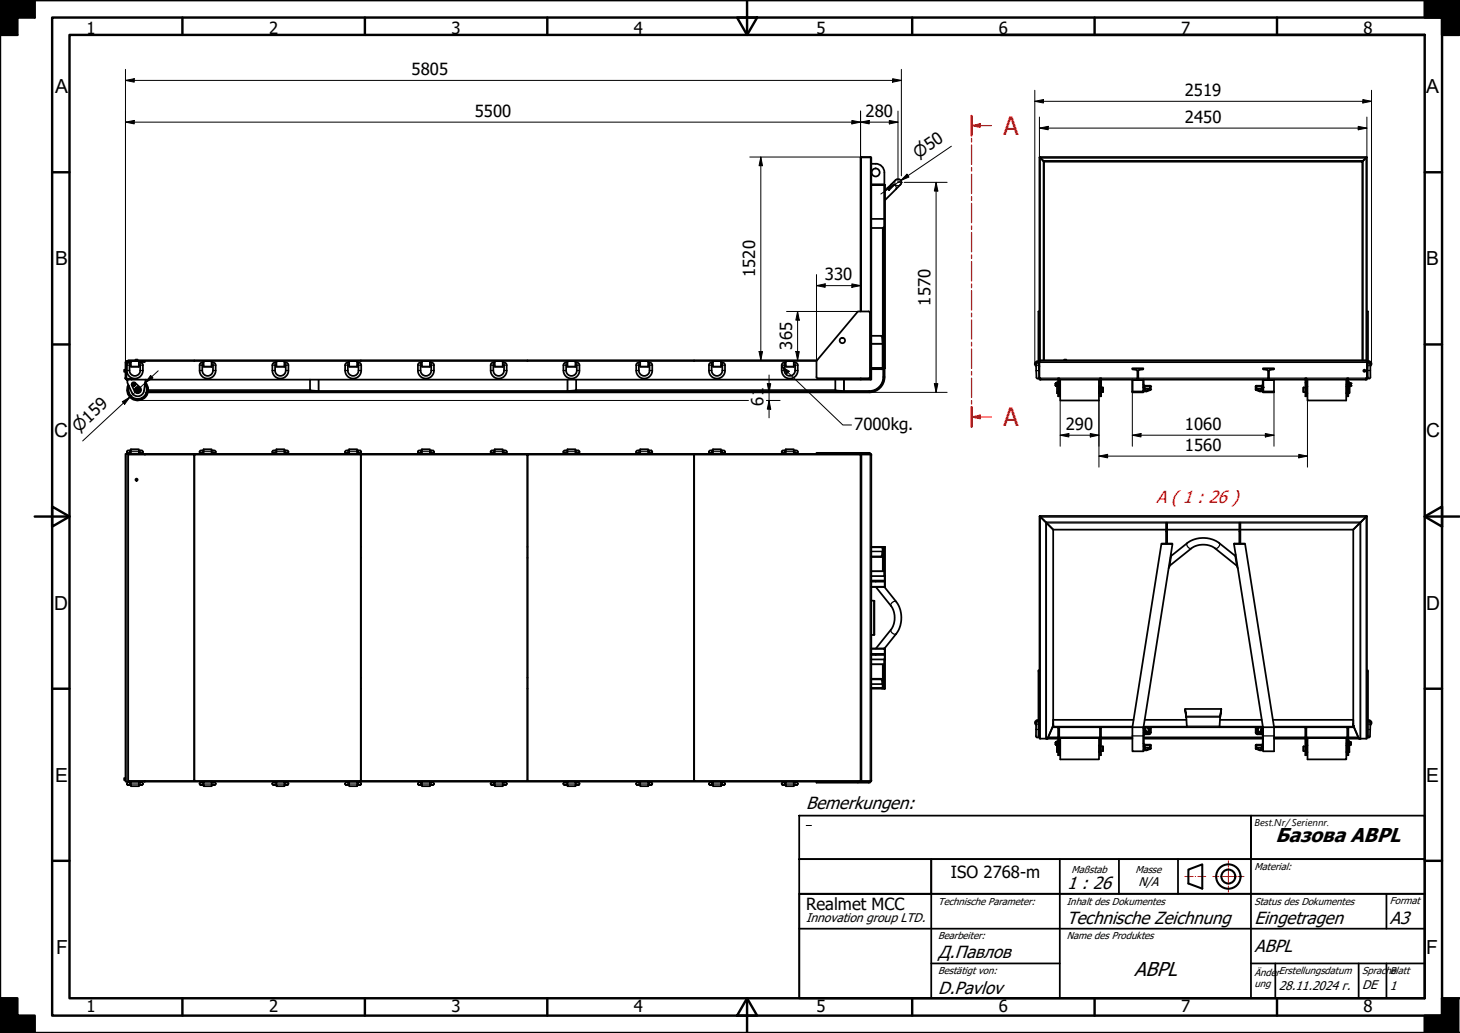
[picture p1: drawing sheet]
<svg xmlns="http://www.w3.org/2000/svg" width="420mm" height="297mm" viewBox="0 0 420 297" stroke-linecap="round" stroke-linejoin="round" font-family="sans-serif">
<!-- layer: Visible (ISO) -->
<g fill="none" stroke="#000" stroke-width=".51">
<path d="M247.7 45.3l.2-.1 2.8 .1M247.7 45.3h.1M250.7 45.3h.1M250.7 53.2h4v52.7h-.7M250.7 53.1l3.9 .1M252 47.1a2.51 2.51 0 0 1 2.5 2.5v3.5h-3.8M252 47.1h-1.3M257.7 51.8l-3 3M257.8 51.8a.96 .96 0 0 1 1.3 0 .96 .96 0 0 1 0 1.3M259.1 53.1l-4.4 4.4M299.1 45.3l.3 .1zM299.1 45.3v44.3"/>
<path d="M299.3 45.2l.1 .2M299.3 45.2h93.9M299.4 45.4l1.1 1.1M299.5 45.5l1 1M393.1 45.4l-1.1 1.1zM393.1 45.4l.3-.1zM393.1 45.4l.1-.2-.2 .3M393.4 45.3v44.3M254.2 65.5l-3.5 .1M246.9 89.6l3.1-.1 .4 .4-.1 18.7-.3 .2h-14.9l-.2-.4 .1-4.6zM247.6 89.6v-44.2l2.9-.1 .2 .1v63.8h-3.1M250.7 96.6l3.1 .1 .2 2.1v7.1h.2a6 6 0 0 1-1.2 5.4 4 4 0 0 1-2.8 1.1l-9.6-.1-.2-.3v-2.8"/>
<path d="M298.8 89.6h.3v14.2h-.3zM393.4 89.6h.3v14.2h-.3zM36.1 104.2l.1 4.7 .3 .3h1.3v-.2h-1.3M36.1 108.9l.2-.2 .2 .3M36.1 106.3h-.4v.6h.4M36.1 108.9h.1M36.3 104.2v4.4M36.5 104.1l-.2 .2v4.4l.2 .2M36.5 104h1.2M36.5 104l-.2 .2M36.6 108.9v.1M36.7 109.2v.9l1.2 2.8a1.85 1.85 0 0 0 2 1 1.85 1.85 0 0 0 1.5-1.5l.5-3.2"/>
<path d="M36.7 109.3h-.3l.3 .1M36.9 103.8v-.2h19v.2M37.7 103.8h2.3v1.7h-2.3zM37.7 104.2h-.4a.76 .76 0 0 0-.8 .8v1.8l.3 .8 .7 .9 1.1 .3 1.4-.3 .9-.9 .2-.9v-1.7a.8 .8 0 0 0-.8-.8h-.3M37.7 105h-.4v1.5a1.53 1.53 0 0 0 1.5 1.6 1.53 1.53 0 0 0 1.5-1.6v-1.5h-.3M38.1 110l.8 .1 1.4 1.3a.98 .98 0 0 1-.1 1.5 .98 .98 0 0 1-1.5-.4l-.8-1.7zM38.2 110.6l.1 .2M38.3 110.4l-.1 .3 .3 .2M38.3 110.4a.33 .33 0 0 1 .5 .1 .33 .33 0 0 1-.3 .4M38.3 110.4l.5-.1 .1 .3-.4 .3M38.4 110.9h.1M38.4 110.3l-.2 .1"/>
<path d="M38.4 110.9h.2M38.5 110.2l.2 .1M38.8 110.3l.1 .3M38.9 110.7l-.2 .2M39 103.6v-.2h.6v.2M39.4 112.1l.1 .2M39.5 112.1v.2M39.5 111.9l-.1 .2M39.5 111.9l.3 .2M39.7 112.2l-.2 .1M39.8 112.1l-.1 .1M39.8 112.1l-.2-.2-.1 .2"/>
<path d="M41.7 103.8v.3h-1.7l1.7-.1M41.7 110.5a2.61 2.61 0 0 1-1.7 4.2 2.61 2.61 0 0 1-2.8-3.5M41.7 110.2a2.83 2.83 0 0 1-1.7 4.7 2.83 2.83 0 0 1-3-4M41.8 109.9a3.1 3.1 0 0 1 .2 4.1 3.1 3.1 0 0 1-4.1 .6 3.1 3.1 0 0 1-1-4M55.9 103.8v-.2h47.9v.2M58.6 103.8h2.3v1.7h-2.3zM58.6 104.2h-.4a.8 .8 0 0 0-.8 .8v1.8l.3 .7 .8 1 1 .3 1.2-.2 1-.8 .3-.9 .1-1.9a.8 .8 0 0 0-.8-.8h-.4M58.6 105h-.4v1.5a1.55 1.55 0 0 0 1.6 1.6 1.55 1.55 0 0 0 1.5-1.6v-1.5h-.4M79.5 103.8h2.4v1.7h-2.4zM79.5 104.2h-.3a.8 .8 0 0 0-.8 .8v1.9l.3 .7 .8 .9 1 .3 1.2-.2 .9-.8 .4-1v-1.8a.76 .76 0 0 0-.8-.8h-.3M79.5 105h-.3v1.5a1.53 1.53 0 0 0 1.5 1.6 1.53 1.53 0 0 0 1.5-1.6v-1.5h-.3M89.2 109.2l.1 3 2.3 .2h71.8l2.3-.2 .1-3"/>
<path d="M100.5 103.8h2.3v1.7h-2.3zM100.5 104.2h-.4a.8 .8 0 0 0-.8 .8v1.8l.3 .8 .8 .9 1 .3 1.4-.3 .9-.9 .2-.8v-1.8a.8 .8 0 0 0-.7-.8h-.4M100.5 105h-.4v1.5a1.53 1.53 0 0 0 1.5 1.6 1.53 1.53 0 0 0 1.6-1.6v-1.5h-.4M103.9 103.8v-.2h47.9v.2M121.4 103.8h2.3v1.7h-2.3zM121.4 104.2h-.4a.76 .76 0 0 0-.7 .8v1.8l.2 .7 .8 1 1 .3 1.5-.3 .8-.9 .3-.7v-1.9a.8 .8 0 0 0-.8-.8h-.4M121.4 105h-.4v1.5a1.53 1.53 0 0 0 1.6 1.6 1.53 1.53 0 0 0 1.5-1.6v-1.5h-.4M142.4 103.8h2.3v1.7h-2.3zM142.4 104.2h-.4a.8 .8 0 0 0-.8 .8v1.9l.3 .7 .6 .8 1.2 .4 1.2-.2 .9-.8 .4-1v-1.8a.8 .8 0 0 0-.7-.8h-.4M142.4 105h-.4v1.5a1.55 1.55 0 0 0 1.5 1.6 1.55 1.55 0 0 0 1.6-1.6v-1.5h-.4M151.8 103.8v-.2h47.9v.2M163.3 103.8h2.3v1.7h-2.3z"/>
<path d="M163.3 104.2h-.4a.8 .8 0 0 0-.8 .8l.1 2 .2 .6 .9 .9 .9 .3 1.2-.2 1.1-1 .3-.8v-1.8a.76 .76 0 0 0-.8-.8h-.4M163.3 105h-.4v1.5a1.53 1.53 0 0 0 1.6 1.6 1.53 1.53 0 0 0 1.5-1.6v-1.5h-.4M184.2 103.8h2.3v1.7h-2.3zM184.2 104.2h-.3a.76 .76 0 0 0-.8 .8v1.8l.2 .7 .8 1 1.1 .3 1.4-.3 .8-.9 .3-.7v-1.9a.8 .8 0 0 0-.8-.8h-.4M184.2 105h-.3v1.5a1.53 1.53 0 0 0 1.5 1.6 1.53 1.53 0 0 0 1.5-1.6v-1.5h-.4M205.2 103.8h2.3v1.7h-2.3zM205.2 104.2h-.4a.8 .8 0 0 0-.8 .8l.2 2.5 .8 1 1.1 .3 1.2-.2 1-.8 .3-1v-1.8a.8 .8 0 0 0-.7-.8h-.4M205.2 105h-.4v1.5a1.55 1.55 0 0 0 1.5 1.6 1.55 1.55 0 0 0 1.6-1.6v-1.5h-.4M226.1 103.8h2.3v1.7h-2.3zM226.1 104.2h-.4a.8 .8 0 0 0-.7 .8v1.9l.2 .7 .9 .9 1 .3 1.2-.2 .9-.8 .4-1v-1.8a.76 .76 0 0 0-.8-.8h-.4M226.1 105h-.4v1.5a1.53 1.53 0 0 0 1.6 1.6 1.53 1.53 0 0 0 1.5-1.6v-1.5h-.4M235 103.8h-198.5l-.4 .4"/>
<path d="M235.1 103.6h-35.3v.2M247.6 108.8v.4h-209.7v-.3h-1.4M250.7 105.9h3.2v.3M254.6 105.9a6.7 6.7 0 0 1-1.1 5.4 4.4 4.4 0 0 1-3.3 1.5h-207.6M298.2 104.8l.1-.5 .8-.2v-.3l-.7 .1a.73 .73 0 0 0-.6 .6 .73 .73 0 0 0 .4 .8M298.3 104.3h.4l.2 .3 .1 3.9-.3 .4-.4-.4-.2-3.8zM298.8 104.1v.3M298.9 108.8h.2M298.9 105.2h.2l-.2 .3M299.1 108.7l.3 .1v.4M299.1 108.7v.5h.3M299.1 108.9h.3"/>
<path d="M299.3 103.8v-.2h93.9v.2M299.4 109.2h5.1v-.4h.4v.4h11.6v-.4h.4v.4h9M300.5 103.6v-57.1h91.5v57.1M303.8 110.8h.2M303.8 110.4v.4M303.8 110.2v.2M303.8 110.2h.2v.2h-.2M303.8 110.2v.7M304 110.4v.4h-.2M304 110.9h.1M304 110.3h.1M304.1 110.2v.7"/>
<path d="M304.2 110.2v.8M304.5 108.8v5.1h.3v-5.1M304.5 109.9h-.3v3.2h.3M304.5 109h.3M304.5 110.1h.3M304.8 112.8h.1M304.8 111.4h.1M304.8 110.8h.1M304.8 110.4h.1M304.9 110.4v.4M305 113.1h.1M305 111.1h.1"/>
<path d="M305 111.1v2M305.1 109.2v6h11.2v-6M306.2 103.6v-.2h.7v.2M316.3 113.1h.1M316.3 111.1h.1M316.4 111.1v2M316.4 112.8h.2M316.4 111.4h.2M316.6 108.8v5.1h.3v-5.1M316.6 109h.3M316.6 110.1h.3M316.9 112.8h.5"/>
<path d="M316.9 111.4h.5M317.4 111.4v1.4M325.9 112.7v.1h3.1v-.1M325.9 109.2v3.5M325.9 109.2v3.4M325.9 109.2h3.1l-3.1 .1M325.9 112.6v.1M327.1 106.4l-1.1-.2-.1-.3h3.1l-.1 .3-1.1 .2M327.1 106.4l.2 .2v2.3M327.3 108.8v.4M327.3 108.9h.3v.3h-.3zM327.6 108.8v.4"/>
<path d="M327.8 106.4l-.2 .2v2.3M329 109.3v3.3h-3.1M329 112.6v.1M329 109.2h34.6M329.1 109.2l.1 1.6 1.9 .2 .1 1.1-1.2 .5-1-.1v.2M363.4 109.2l-.1 1.6-1.9 .2-.1 1 1.2 .6 1.1-.1-.1 .2M363.5 112.7v.1h3.1v-.1M363.5 112.5v.2M363.6 109.2v3.4h3v-3.3M363.6 109.2h3l-3 .1M364.7 106.4l-1.1-.2-.1-.3h3.1l-.1 .3-1.1 .2M364.7 106.4l.2 .2v2.3"/>
<path d="M364.9 108.8v.4M364.9 108.9h.3v.3h-.3zM365.2 108.8l.1 .4M365.4 106.4l-.2 .2v2.3M366.6 112.7h.1M366.6 109.2h9v-.4h.4v.4h11.6v-.4h.4v.4h5.1M375.1 111.4v1.4M375.1 112.8h.6M375.1 111.4h.6M375.7 108.8v5.1h.3v-5.1M375.7 109h.3M375.7 110.1h.3"/>
<path d="M376 112.8h.1M376 111.4h.1M376.1 111.1v2M376.1 113.1h.2M376.1 111.1h.2M376.3 109.2v6h11.1v-6M387.4 113.1h.1M387.4 111.1h.1M387.5 111.1v2M387.6 110.4v.4M387.6 110.8h.1M387.6 110.4h.1"/>
<path d="M387.6 112.8h.1M387.6 111.4h.1M387.7 108.8v5.1h.3v-5.1M387.7 109h.3M387.7 110.1h.3M388 109.9h.3v3.2h-.3M388.3 111.3v1.5M388.3 112.8v.1M388.5 110.9h.1M388.5 110.3h.1M388.5 110.5h.2M388.7 110.2h-.4v.8l.2-.1"/>
<path d="M388.7 110.9h-.2v-.7v.7h.2M388.7 110.9h.1M388.7 110.2v.7M393.1 108.9h.3M393.2 108.7l-.1 .5M393.4 108.6l-.1 .1M393.4 108.7v.5h-.3M393.4 103.8l.7 .1a.73 .73 0 0 1 .6 .6 .73 .73 0 0 1-.3 .7M393.4 103.8h-94.3v4.9M393.4 103.8v4.8M393.4 104.1l.6 .1M393.4 108.6l-.2 .2"/>
<path d="M393.6 105.2h-.2l.2 .3M393.7 108.7l-.3 .1M393.7 104.1v.3M393.8 104.3h.4l.2 .3v3.9l-.4 .4-.4-.4v-3.9zM394 104.2l.3 .2v.4M36.9 130.7h19v93.9h-19zM37.7 129.5l-1 .1-.1 .6 1.1 .3h2.3M37.7 130.3h-.7M40 129.5l.9 .1 .2 .6-1.1 .3v-1.3h-2.3v1.3M40 130.3h.7M41.8 130.7v-.2h-5.7v94.3h5.5M55.9 130.9h.1"/>
<path d="M55.9 130.7h47.9v93.9h-47.9zM58.6 129.5l-.9 .1-.2 .5 .5 .3 2.9 .1M58.6 130.3h-.7M60.9 129.5h.9l.2 .6-.3 .3-.8 .1v-1.3h-2.3v1.3M60.9 130.3h.7M79.5 129.5h-.9l-.2 .4 .1 .3 3.4 .3M79.5 130.3h-.7M81.9 129.5l.9 .1 .2 .5-.3 .3-.8 .1v-1.3h-2.4v1.3M81.9 130.3h.6M100.5 129.5l-1 .1-.1 .6 1.1 .3h2.3M100.5 130.3h-.7M102.8 129.5l.9 .1 .2 .6-1.1 .3v-1.3h-2.3v1.3"/>
<path d="M102.8 130.3h.7M103.8 130.9h.1M103.9 130.7h47.9v93.9h-47.9zM121.4 129.5l-.9 .1-.2 .5 .5 .3 2.9 .1M121.4 130.3h-.7M123.7 129.5h.9l.3 .4-.1 .3-1.1 .3v-1.3h-2.3v1.3M123.7 130.3h.7M142.4 129.5h-.9l-.3 .6 .5 .3 3 .1M142.4 130.3h-.8M144.7 129.5l.9 .1 .2 .5-.3 .3-.8 .1v-1.3h-2.3v1.3M144.7 130.3h.7M151.8 130.9h.1"/>
<path d="M151.8 130.7h47.9v93.9h-47.9zM163.3 129.5l-.9 .1-.2 .6 1.1 .3h2.3M163.3 130.3h-.7M165.6 129.5l.9 .1 .2 .6-1.1 .3v-1.3h-2.3v1.3M165.6 130.3h.7M184.2 129.5l-.9 .1-.2 .6 1.1 .3h2.3M184.2 130.3h-.7M186.5 129.5h1l.2 .3-.1 .4-1.1 .3v-1.3h-2.3v1.3M186.5 130.3h.8M199.7 130.9h.1M205.2 129.5l-1 .1-.2 .5 .5 .3 3 .1M205.2 130.3h-.7"/>
<path d="M207.5 129.5l.9 .1 .2 .5-.3 .3-.8 .1v-1.3h-2.3v1.3M207.5 130.3h.7M226.1 129.5h-.9l-.2 .3v.4l.5 .2 2.9 .1M226.1 130.3h-.7M228.4 129.5l1 .1 .1 .6-1.1 .3v-1.3h-2.3v1.3M228.4 130.3h.7M235 130.5h-193.3v.2M235 130.5h12.9M246.9 130.5v-.3h3.5v.3M246.9 130.2h-11.9v.3M247.6 130.5v94.3M247.7 130.8l-47.9-.1v93.9h47.8"/>
<path d="M247.8 130.7h2.8M247.9 130.5h2.6l.2 .3M247.9 130.5l-.3 .3M248 130.6l-.4 .3M250.4 130.6l.3 .3M250.7 130.8h.1M250.7 130.8v93.7M103.8 157.3h.1M151.8 157.3h.1M250.7 157.3h4v8.3M253.9 157.3l.1 1.4M254 157.4h.2l-.2 .2"/>
<path d="M254 158.8v-.2l-.3 1.4h-3M254 158.7v.1M254 158.8l-.3 1.3-3 .1M254 158.5v.1M254.4 157.3l-.4 1.4M254.6 157.3l-.6 1.4M299.1 148.5v63.9h5.4v-.2M299.3 148.4l.1 .2M299.3 148.4h94M299.4 148.6l-.3-.1 1.8 1.7M299.5 148.7l1.4 1.4M300.5 149.7h.1"/>
<path d="M300.9 150.2l2.2 2.1M303.1 152.3v56.2l-1.8 3.9M303.1 152.3h32.5M334.3 156.4h3.1M335.6 150.3h.3v6h-.3zM335.9 152.3h20.8M337 159.4v.5M337 159.9l5.5-4.3 1.9-.7 1.5-.2 2.1 .2 2 .7 5.5 4.3M337 159.9l-.4 2.8M355.1 156.4h3.2l8.3 52.7v6.9h-3.1v-6.9zM355.2 156.4h3M355.5 159.9l.4 2.8"/>
<path d="M355.6 159.4l-.1 .5M356.7 150.3h.3v6h-.3zM357 152.3h32.4M389.4 152.3v56.2l1.8 3.9M392 149.7h.1M393.1 148.6l.2-.2-.3 .3M393.1 148.6l-3.7 3.7M393.3 148.5l-.2 .1zM393.4 148.5v63.9h-5.4v-.2M103.8 160.4h.1M151.8 160.4h.1M250.7 168.8h3.8"/>
<path d="M250.7 165.7h3.9v3h-3.9M250.7 172.7l.9 .1v9.7l-.9 .1M250.7 166.9h3.8v.3h-3.7M250.7 164.3h3.7M250.8 166.9l-.1 .3M252.1 168.8l4.3 5.4a6 6 0 0 1 0 6.9l-4.3 5.4M254.4 165.7l.3-.1v3.2h-.1M254.4 168.7l.2 .1M254.5 168.8l3.9 4.9 .7 1.9 .3 2-.3 2.1-.5 1.5-4.1 5.3M336.6 162.7l6.2-5a6 6 0 0 1 6.9 0l6.2 5M336.6 162.7l-.3 .7M355.9 162.7l.3 .7"/>
<path d="M103.8 198h.1M103.8 194.9h.1M151.8 198h.1M151.8 194.9h.1M250.7 186.5h3.8M250.7 186.5h3.9v3.1h-3.9M250.7 195.2h3l.3 1.5M250.7 195.4h3l.3 1.3M250.7 188h3.8v.3h-3.7M250.7 191h3.7M250.8 188l-.1 .3M253.9 197.8v.2"/>
<path d="M254 196.6l.6 1.4M254 197.6l.2 .2h-3.5M254 196.6v1.2M254 196.7v.1M254 196.5v.1M254 196.6l.3 1.3M254.3 197.9l.1 .1M254.4 189.6l.3 .1M254.6 186.5h.1v3.2M254.6 186.5h-.2M254.7 189.7v8.3h-4M299.1 192.8h-.2v19.2h.2"/>
<path d="M393.4 192.8h.3v19.2h-.3M298.9 207a.8 .8 0 0 0-1 .5 .8 .8 0 0 0 .3 .9M298.9 207.4l-.6 .1-.1 .5M298.9 207.6l-.5-.1-.2 .3-.1 3.9 .3 .4 .4-.2M301.2 212.4h.1M301.6 212.2h2.9M302.9 209.1h86.7M303 208.7h.1M303.1 207v1.3M303.1 208.7l-1.7 3.7M303.1 207h23.1M303.1 208.3h.1"/>
<path d="M303.1 208.3v.1M303.8 213.9v.3M303.8 213.5v.7M303.8 213.5v.4M303.8 213.4l.2 .1zM304 213.5v.4h-.2M304 213.9v.3h-.2M304 213.5h.1M304 214.1h.1M304.1 213.4v.7M304.2 214.5v1.6M304.2 213.4v.8"/>
<path d="M304.5 212h.1M304.5 212v.2M304.5 209.1v.3h.3M304.5 213.1h-.3v3.2h.3M304.8 212l.1 .2M304.8 209.1v8.1h-.3v-7.8M304.8 212h.1M304.8 214.6h.1M304.8 216h.1M304.8 213.6h.2M304.8 214h.2M304.9 212.2v.2h.2"/>
<path d="M304.9 212.2h11.6M305 213.6v.4M305 214.3v2M305 214.3h.1M305 216.3h.1M305.1 212.2h11.2v6.2h-11.2zM316.3 214.3h.1M316.3 216.3h.1M316.4 214.3v2M316.5 214.6h.1M316.5 216h.1M316.5 212h.1"/>
<path d="M316.5 212.2v.2h-.2M316.5 212v.2M316.5 209.1v.3h.3M316.8 209.1v8.1h-.3v-7.8M316.8 214.6h.6M316.8 216h.6M316.9 212v.2M316.9 212.2v.2h9M316.9 212.2h9M317.4 214.6v1.4M329 209.1v6.9h-3.1v-6.9l8.3-52.7h3.2l-8.3 52.7M329.1 212.2h34.3"/>
<path d="M329.1 212.4h34.3M329.2 209.1l-.2 .2M329.4 207h12M330.8 209.2l-.2 .2M331 209.1l.2 .2-.2 1.7-1.6 .1-.2 .3-.1 2.4 .4 .3 1.6 .1 .1 1.1-1.2 .5-1-.1M341.1 203.9h10.4M341.4 206v.1M341.4 206l-.3-2.1 .3 2.2M341.4 206.2l.2 2.9M351.1 207h12M351.1 206.2l-.2 2.9M351.2 206v.1"/>
<path d="M351.5 203.9l-.3 2.2zM361.5 209.1l-.1 .2 .1 1.7 1.6 .1 .3 .3v2.4l-.4 .3-1.6 .1v1.1l1.2 .5 .9-.1M361.8 209.2l.1 .2M363.3 209.1l.2 .2M366.3 207h23.1M366.6 212.2h9M375.1 214.6v1.4M375.1 214.6h.5M375.1 216h.5M375.6 212h.1M375.6 212.2v.2h-9M375.6 212v.2"/>
<path d="M375.6 209.1v.3h.3M375.9 209.1v8.1h-.3v-7.8M375.9 214.6h.2M375.9 216h.2M376 212v.2M376 212.2v.2h.3M376 212.2h11.7M376.2 214.3v2M376.2 214.3h.1M376.2 216.3h.1M376.3 212.2h11.1v6.2h-11.1zM387.4 214.3h.1"/>
<path d="M387.4 216.3h.1M387.5 214.3v2M387.6 213.6v.4M387.6 213.6h.1M387.6 214h.1M387.6 214.6h.1M387.6 216h.1M387.7 212v.2M387.7 212.2v.2h-.3M387.7 209.1v.3h.3M388 209.1v8.1h-.3v-7.8M388 213.1h.3v3.2h-.3"/>
<path d="M388 212v.2M388 212.2h2.9M388.3 213.4v.8M388.4 213.4v.7M388.5 213.9h.2M388.5 213.6h.2M388.7 214.2h.1M388.7 213.4v.1M388.7 213.5v.7M388.7 213.5l-.2-.1v.8h.2M389.4 208.3h.1M389.4 208.3v.1"/>
<path d="M389.4 207v1.3M389.4 208.7l1.7 3.7M389.5 208.7h-.1M389.5 208.7h.1M391.3 212.4h.1M393.7 207.6l.4-.1 .3 .4-.1 3.8-.3 .4-.4-.1M393.7 207.1a.82 .82 0 0 1 .8 .3 .82 .82 0 0 1 .1 .9l-.3 .2M393.7 207.4h.4M394.1 207.4l.3 .3v.3M36.1 223.7h-.4v.6h.4M37.7 224.8h2.3v1.3h-2.3zM37.7 225l-1.1 .1-.1 .4 .2 .2h1h-.8"/>
<path d="M40 225l1 .1v.6h-1h.7M41.7 224.6l-.1 .2M41.7 224.8h193.3M41.8 224.6l-.2 .2M55.9 224.4h.1M58.6 224.8h2.3v1.3h-2.3zM58.6 225l-1.1 .1v.4l.2 .2h.9h-.8M60.9 225l1.1 .1-.1 .6h-1h.8M79.5 224.8h2.4v1.3h-2.4zM79.5 225l-1 .1v.6h1h-.7M81.9 225l1 .1 .1 .4-.2 .2h-.9h.7M100.5 224.8h2.3v1.3h-2.3z"/>
<path d="M100.5 225l-1.1 .1 .1 .6h1h-.8M102.8 225l1.1 .1-.1 .6h-1h.7M103.8 224.4h.1M121.4 224.8h2.3v1.3h-2.3zM121.4 225l-1.1 .1v.4l.2 .2h.9h-.7M123.7 225l1.1 .1-.1 .6h-1h.8M142.4 224.8h2.3v1.3h-2.3zM142.4 225l-1.1 .1 .1 .6h1h-.8M144.7 225l1.1 .1v.4l-.2 .2h-.9h.7M151.8 224.4h.1M163.3 224.8h2.3v1.3h-2.3zM163.3 225l-1.1 .1 .1 .6h1h-.7"/>
<path d="M165.6 225l1.1 .1 .1 .4-.3 .2h-.9h.7M184.2 224.8h2.3v1.3h-2.3zM184.2 225l-1 .1-.1 .4 .2 .2h.9h-.7M186.5 225h.9l.3 .2-.2 .5h-1h.8M199.7 224.4h.1M205.2 224.8h2.3v1.3h-2.3zM205.2 225l-1.1 .1 .1 .6h1h-.8M207.5 225l1.1 .1-.1 .6h-1h.7M226.1 224.8h2.3v1.3h-2.3zM226.1 225h-.8l-.3 .2 .1 .5h1h-.7M228.4 225l1.1 .1 .1 .4-.3 .2h-.9h.8M246.9 224.8h-11.9v.3h15.4v-.3"/>
<path d="M247.6 224.5l.3 .3M247.6 224.4l.3 .2h2.6l.2-.2M247.6 224.5h.1M247.8 224.6h2.8M247.9 224.8h-1v.3M250.7 224.5h.1M250.7 224.5l-.1 .3h-2.7"/>
<circle cx="252" cy="49.6" r="1.15"/>
<circle cx="242.4" cy="97.9" r=".77"/>
<circle cx="38.5" cy="110.6" r=".39"/>
<circle cx="39.6" cy="112.1" r=".77"/>
<circle cx="39.6" cy="112.1" r=".6"/>
<circle cx="39.6" cy="112.1" r=".48"/>
<circle cx="39.6" cy="112.1" r=".12"/>
<circle cx="39.6" cy="112.1" r=".18"/>
<circle cx="392.7" cy="106.6" r=".31"/>
<circle cx="39.3" cy="137.9" r=".31"/>
</g>
<!-- layer: Visible Narrow (ISO) -->
<g fill="none" stroke="#000" stroke-width=".36">
<path d="M247.7 45.3h.1M247.9 45.3v44.3M248 45.2v.1M250.4 45.2v.1M250.5 45.3v63.9M250.7 45.3h.1M250.7 53.2h3.7v55.2h-.1a4.1 4.1 0 0 1-4.1 4.1h-207.5M254.6 53.2v52.7M256.5 53.1a1.05 1.05 0 0 1 1.1 .2 1.05 1.05 0 0 1 .2 1.1M299.3 45.3h.1M299.4 45.3v58.3M299.5 45.5h93.5"/>
<path d="M300.2 46.2h92.1M300.2 46.3v57.3M392.3 46.3v57.3M393.1 45.3v58.3M393.2 45.3h.1M250.7 63h3.7M250.7 62.9h3.7M254 65.6v32.9M254.2 65.2v43.2M250.7 99h3.3M250.7 98.8h3.3M36.1 108.6h.2"/>
<path d="M36.1 108.8h.2M36.1 104.2h.2M36.4 108.9l-.2 .1M36.5 106.5h.8M36.5 103.8v.2M36.5 109v.2M37.3 104.2v.8h-.8M37.7 103.9h2.3M37.7 105.3h2.3M40.3 106.5h.8M40.3 104.2v.8h.8M41.6 103.8v.2"/>
<path d="M42.6 112.7h207.5M42.7 112.1h46.5M42.7 112.4h48M57.4 106.5h.8M58.2 104.2v.8h-.8M58.6 103.9h2.3M58.6 105.3h2.3M61.3 106.5h.8M61.3 104.2v.8h.8M78.4 106.5h.8M79.2 104.2v.8h-.8M79.5 103.9h2.4"/>
<path d="M79.5 105.3h2.4M82.2 106.5h.8M82.2 104.2v.8h.8M91.6 109.2v3.2M91.8 109.2v3.2M99.3 106.5h.8M100.1 104.2v.8h-.8M100.5 103.9h2.3M100.5 105.3h2.3M103.2 106.5h.7M103.2 104.2v.8h.7M120.3 106.5h.7"/>
<path d="M121 104.2v.8h-.7M121.4 103.9h2.3M121.4 105.3h2.3M124.1 106.5h.8M124.1 104.2v.8h.8M141.2 106.5h.8M142 104.2v.8h-.8M142.4 103.9h2.3M142.4 105.3h2.3M145.1 106.5h.7M145.1 104.2v.8h.7M162.1 106.5h.8"/>
<path d="M162.9 104.2v.8h-.8M163.2 109.2v3.2M163.3 103.9h2.3M163.3 105.3h2.3M163.4 109.2v3.2M164.4 112.4h77.4M165.8 112.1h74.6M166 106.5h.8M166 104.2v.8h.8M183.1 106.5h.8M183.9 104.2v.8h-.8M184.2 103.9h2.3"/>
<path d="M184.2 105.3h2.3M186.9 106.5h.8M186.9 104.2v.8h.8M204 106.5h.8M204.8 104.2v.8h-.8M205.2 103.9h2.3M205.2 105.3h2.3M207.9 106.5h.7M207.9 104.2v.8h.7M225 106.5h.7M225.7 104.2v.8h-.7M226.1 103.9h2.3"/>
<path d="M226.1 105.3h2.3M228.8 106.5h.8M228.8 104.2v.8h.8M242.8 109.2v3.2M243 109.2v3.2M247.9 108.8v.4M250.1 112.4v.3M250.7 106.1h3.2M250.7 106.2h3.2M250.7 105.8h3.3M254.1 105.9h.1M254.4 108.4a4.3 4.3 0 0 1-4.2 4.3"/>
<path d="M298.9 105h-.7M299 106.6h-.8M299 108.4h.1M299.1 104.2h94.3M299.3 108.7h.1M299.4 108.7h93.7v.3M299.4 108.7v.3M304.2 112.5h.3M304.2 110.8h.3M304.5 112.9h.3M316.6 112.9h.3M327.6 108.8v.4"/>
<path d="M329 112.3l.2 .1M329 111.6h.2v.8M329 111.4l.2 .1M329 112.5l.1 .1M329 111l.4 .2M329 111.2l.5 .4M329 110.7h.1M329 109.2v1.5l.1-.2M329 110.7l.4 .5M329.1 110.6l.4 .4M329.1 112.5h.1M329.2 112.4l-.1 .1"/>
<path d="M329.2 112.4v.1zM329.2 111.5l.2 .1zM329.2 112.5v.1M329.2 111.5l.3 .1M329.2 112.4h.2M329.2 111.5h.1M329.3 111.3l-.1 .2M329.4 111.7v.2M329.4 111.7v.5h-.2M329.4 111.7h.1M329.4 112.4l.1 .1M329.4 111.9v.5"/>
<path d="M329.4 111.2h1.6l-.2-.1 .1 .6h-1.4M329.4 111h1.5zM329.4 111h.1M329.5 110.9l1.4 .1M329.5 111.6v.1M329.5 112.5l.4 .1M329.5 112.5h-.3M329.5 111.7l-.1 .2M330 112.4h-.1M330 112.4l.9-.5h-1.4v.5h.4M330.9 111l.2 .2M331 110.9l-.1 .1"/>
<path d="M331 111.7v.2M331 111.7l-.1 .2h.1M331.1 112.1l-1.1 .4M331.1 111.2l-.1 .5M331.1 111.2v.8l-.1-.1M331.1 112l-.1 .1M331.1 112h.1M331.2 111.1l-.1 .9M361.3 111.1v.9M361.4 112l.1 .1M361.5 112l.1 .1zM361.5 111.2l-.1 .8 .1-.1"/>
<path d="M361.5 111.7v.2M361.5 111.2l.2-.1v.6M361.5 111.7h.2M361.5 111.2v.5M361.5 112.1h-.1M361.5 112.1l1 .4M361.6 111l1.5 .1zM361.6 111l-.2 .2M361.7 111.2h.1M361.7 111.7l-.2 .2M362.5 112.4l.1 .1M362.5 112.4h.1"/>
<path d="M362.5 112.4l-.9-.5h1.4v.5h-.4M362.6 112.4v.1M363 112.5h.3M363 112.5l-.4 .1M363 111.6v.1h-1.3M363.1 111.2h-1.6M363.1 111.1v.1M363.1 111.7v.5v-.3M363.1 111.7v.2M363.1 111.7l-.1 .2h.1M363.1 112.4l-.1 .1M363.1 112.4h.2"/>
<path d="M363.2 111.6h.1zM363.2 111.3v.2M363.2 111.5l.4-.1-.3 .1M363.2 111.5l-.2 .1M363.2 111.5h.1M363.3 112.4v.1zM363.3 112.5h.1M363.3 112.2l-.2 .2M363.3 112.5v.1M363.3 112.4v.1M363.4 110.5v.1M363.4 110.6l-.3 .4-1.6-.1"/>
<path d="M363.5 109.2l-.1 1.4M363.6 111.6h-.3v.8M363.6 112.3l-.3 .1M363.6 112.5l-.3 .1M363.6 111.2l-.6 .4M363.6 110.9l-.5 .3M363.6 110.7l-.5 .4M364.9 108.8v.4M375.7 112.9h.3M387.7 112.9h.3M388 112.5h.3M388 110.8h.3"/>
<path d="M393.1 108.7h.1M393.4 108.4h.2M393.6 106.5h.8M394.4 105h-.8M36.5 130l.2 .3h.4M36.5 129.9l.5 .4M36.5 130.5v94.3M37.3 129.5v.8M37.7 129.8h2.3M40.3 129.5v.8M41.1 130l-.1 .3h-.5M41.1 129.9l-.1 .3-.3 .1"/>
<path d="M57.4 130l.3 .3h.3M57.4 129.9l.2 .3 .3 .1M58.2 129.5v.8M58.6 129.8h2.3M61.3 129.5v.8M62.1 130l-.3 .3h-.3M62.1 129.9l-.2 .3-.3 .1M78.4 130l.2 .3h.4M78.4 129.9l.1 .3 .3 .1M79.2 129.5v.8M79.5 129.8h2.4M82.2 129.5v.8"/>
<path d="M83 130l-.2 .3h-.4M83 129.9l-.5 .4M99.3 130l.3 .3h.3M99.3 129.9l.5 .4M100.1 129.5v.8M100.5 129.8h2.3M103.2 129.5v.8M103.9 130l-.2 .3h-.4M103.9 129.9l-.4 .4M120.3 130l.2 .3h.4M120.3 129.9l.4 .4M121 129.5v.8"/>
<path d="M121.4 129.8h2.3M124.1 129.5v.8M124.9 130l-.2 .3h-.4M124.9 129.9l-.2 .3-.3 .1M141.2 130l.2 .3h.4M141.2 129.9l.2 .3 .3 .1M142 129.5v.8M142.4 129.8h2.3M145.1 129.5v.8M145.8 130l-.2 .3h-.4M145.8 129.9l-.2 .3-.2 .1M162.1 130l.2 .3h.5"/>
<path d="M162.1 129.9l.2 .3 .3 .1M162.9 129.5v.8M163.3 129.8h2.3M166 129.5v.8M166.8 130l-.3 .3h-.3M166.8 129.9l-.5 .4M183.1 130l.2 .3h.4M183.1 129.9l.4 .4M183.9 129.5v.8M184.2 129.8h2.3M186.9 129.5v.8M187.7 130l-.2 .3h-.4"/>
<path d="M187.7 129.9l-.2 .3-.3 .1M204 130l.3 .3h.3M204 129.9l.2 .3 .3 .1M204.8 129.5v.8M205.2 129.8h2.3M207.9 129.5v.8M208.6 130l-.2 .3h-.4M208.6 129.9l-.1 .3-.3 .1M225 130l.1 .3h.5M225 129.9l.1 .3 .3 .1M225.7 129.5v.8M226.1 129.8h2.3"/>
<path d="M228.8 129.5v.8M229.6 130l-.3 .3h-.3M229.6 129.9l-.5 .4M247.7 130.6l.1 .1M247.9 130.5v.1M248 130.6v94M250 130.2v.3M250.4 130.6v94M250.5 130.5v.1M250.7 130.6l-.1 .1M250.7 158.5h3.3M250.7 158.6h3.3"/>
<path d="M253.9 159.8v.2M254 159v5.3M254 158.5h.1M254.2 158.5v5.8M254.3 157.4h-3.6M254.4 157.4v8.3M254.6 157.3v8.3M299.3 148.5h.1M299.4 148.5v63.9M299.5 148.7h93.5M335.6 150.4h-34.5v62M335.6 152.8h.3"/>
<path d="M335.9 150.4h20.8M341.6 156.2a1.17 1.17 0 0 0 1.2 1.5M350.9 156.2a1.17 1.17 0 0 1-1.2 1.5M356.7 152.8h.3M357 150.4h34.4v62M393.1 148.5v63.9M393.2 148.5h.1M250.7 164.3h3.7M251.5 172.7v9.8M252 166.9v.3M253.5 160v.2M257.9 173a1.17 1.17 0 0 0-1.5 1.2"/>
<path d="M336.8 160.3l.1 .1M250.7 191h3.7M250.7 197.8h3.3M250.7 196.8h3.3M250.7 196.7h3.3M252 188v.3M253.5 195.2v.2M253.9 197.9h.4M253.9 195.4v.1M254 191v5.3M254 196.8h.1M254.2 191v5.8"/>
<path d="M254.4 189.6v8.3M254.6 189.7v8.3M256.4 181.1a1.15 1.15 0 0 0 1.5 1.2M298.9 193.2h.2M393.4 193.2h.3M298.2 209.7l.7 .1M298.2 208.2h.7M298.9 211.6h.2M300.9 212.4v-62.2l90.7-.1v62.3M301.7 212h2.8M303 208.9h22.9M303.1 208.3h.1"/>
<path d="M303.1 208.2h.1M304.2 213.3h.3M304.2 214.6h.3M304.5 215.6h.3M304.8 212h11.7M304.8 213.6h.2M304.8 213.9h.2M316.5 215.6h.3M316.8 212h9.1M325.9 211.6h3.1M329 215.5l.2 .1M329 214.8h.2v.8"/>
<path d="M329 215.7l.2 .1M329 214.3l.4 .1M329 214.4l.5 .4M329 213.9h.1M329 209.3h.1M329 209.5l.1 .1M329.1 213.9l.3 .5M329.1 209.3h.1M329.1 210.1l-.1 .4M329.1 209.6v.5M329.1 213.8l.4 .4M329.1 209.6h-.1"/>
<path d="M329.1 208.9h12.4M329.2 209.2h.1M329.1 213.7v.2M329.1 211.5v-.1v2.5M329.1 212h34.3M329.2 210.6l-.2 .1 .2-.1M329.2 210.6h.1M329.2 215.6v.1M329.2 210.6v.1M329.2 215.6v.1zM329.2 209.1l1.2 .1M329.2 210.1l.1 .3z"/>
<path d="M329.2 215.7v.1M329.2 209.3l.4 1.1M329.2 214.7l.2 .1M329.2 209.3l-.1 .8M329.2 215.6h.2M329.2 209.3l-.1 .3M329.2 209.2v.1M329.2 209.3l.2 1.1M329.3 210.4l-.1 .2M329.3 214.7l-.3-.1 .2 .1M329.3 214.7l.1 .1M329.3 214.7h-.1"/>
<path d="M329.3 214.5v.2M329.3 210.6h.2M329.4 209.2l.2 .9M329.4 215v.1M329.4 215l-.2 .4M329.4 215.6l.1 .1M329.4 215.1v.5M329.4 215h.1M329.4 211l1.2 .1zM329.4 210.8l-.4 .2M329.4 210.8l-.4 .6M329.4 210.8h1.1"/>
<path d="M329.4 214.4h1.4M329.4 210.5l-.1 .1M329.4 210.4v.1M329.4 210.4h-.1M329.4 210.5h-.1M329.4 210.5l.1 .1M329.5 209.3l.3 .7M329.5 209.3h.9v1M329.5 211.1h1.1M329.5 214.2h1.4zM329.5 211.1l-.4 .4M329.5 209.3h-.3"/>
<path d="M329.5 209.2v.1M329.5 211.1h.1M329.5 210.7l-.5 .1M329.5 210.7h.3M329.5 210.6h.2M329.5 210.6v.1M329.5 214.1l1.4 .1M329.5 215.7l.4 .1M329.5 215.7h-.3M329.5 215.1l1.4 .2-1.4 .3zM329.5 215l-.1 .1M329.5 214.8v.2"/>
<path d="M329.5 214.8h-.1M329.6 210.4l.1 .2M329.6 210.4h.1M329.6 210.1l.1 .3zM329.7 210.6l.1 .1M329.7 210.4l.1 .2M329.7 210.4l.2 .2M329.8 210.7h.1M329.8 210.6h.1M329.8 210.6h-.1M329.8 210l.1 .4h.4M329.8 210.6v.1"/>
<path d="M329.8 210l-.2 .1M329.9 210.6h.5zM329.9 210.6v.1M329.9 210.7h.5M329.9 215.6h.1M330 215.6h.1M330.3 210.4l.1 .3M330.4 210.3l-.1 .1M330.4 209.2h.3M330.4 210.3h.2l-.2 .3 .4-.3M330.4 209.2l.2 .1M330.6 209.3h.1"/>
<path d="M330.6 209.3v1zM330.6 211.1h.1M330.7 209.2h.1M330.7 209.2l-.1 .1M330.8 210.3l-.4 .4M330.8 209.2l-.4 .1M330.8 214.4h.1M330.8 209.4h.1M330.8 209.4v.9M330.8 209.4l.2-.1-.1 .1M330.8 214.4l.1-.1 .1 .1h-.1M330.9 214.4v.6h-1.4"/>
<path d="M330.9 210.5l-.4 .3M330.9 210.5h.1l-.1 .3-.3 .2-.1-.2M330.9 209.4v1.1M330.9 215.3l.1-.1zM330.9 209.2l.2 .2zM330.9 214.2l.2 .2M331 209.1l-.3 .1M331 214.1l-.1 .1M331 215v.1M331 209.4l.1 1.2zM331 215l-.1 .1h.1M331.1 215.4l-1.1 .3"/>
<path d="M331.1 214.4l-.1 .6M331.1 214.4v.8l-.1-.1M331.1 215.2l-.1 .1zM331.1 210.6l-.5 .5M331.1 215.2h.1M331.1 210.6h.1M331.2 214.3l-.1 .9M331.2 209.3l-.1 1.3M341.4 206h9.8M341.4 206.2h9.7M341.5 208.8h9.5M351 208.9h12.4"/>
<path d="M361.4 214.3v.9M361.4 209.3v1.3M361.4 210.6l.2 .4 .3 .1M361.4 210.6l.5 .5M361.4 210.6h.1M361.4 209.4v1.2zM361.4 215.2l.1 .1M361.5 209.2l-.1 .2zM361.4 214.4h.1M361.5 215.2l.1 .1zM361.5 215.3v.1M361.5 215.3l1 .4"/>
<path d="M361.5 214.4l-.1 .8 .1-.1M361.5 215v.1M361.5 209.4h.3v.9M361.5 209.4l.2-.2v1.3M361.5 214.4l.2-.1v.7M361.5 214.4v.6M361.5 215h.2M361.5 214.1h1.5M361.5 209.1l.1 .1M361.6 209.2h.2M361.6 214.2l1.5 .1zM361.7 210.5l.3 .3"/>
<path d="M361.7 210.5h-.2l.2 .3 .3 .2M361.7 215l-.2 .1M361.8 210.3l.4 .4M361.8 209.2l.1 .2M361.8 209.2l.1 .1M361.8 209.2h.1M361.8 209.2l.2 .1M361.9 211.1h1.1M361.9 211.1l1.2-.1zM361.9 209.4v.9zM361.9 211.1h.1M361.9 210.3l.3 .3-.4-.3"/>
<path d="M361.9 210.3h.2M362 210.8h1.1M362 210.8v.2M362.1 210.3l.1 .1M362.1 209.2h-.3M362.1 209.2l-.1 .1M362.1 209.3h-.2M362.2 210.6h.5zM362.2 210.7h.5M362.2 210.4v.3M362.5 215.6h.1M362.5 215.6l-.8-.5h1.3v.5h-.4"/>
<path d="M362.7 210.6v.1M362.7 210.6l.1 .1M362.7 210v.4h-.5M362.8 210.7h-.1M362.8 210.6h-.1M362.8 210.6h.1M362.8 210.7h.3M362.8 210.6v.1M362.8 210.4l-.1 .2M362.8 210.4v.2M362.8 210.6h.3M362.9 210.1l-.1 .3z"/>
<path d="M363 210.4l-.2 .2M363 210.4h-.2M363 215.7h.3M363 215.7l-.4 .1M363 214.8v.2h-1.3M363.1 210.7l.4 .1M363.1 210.6h.1M363.1 210.6v.1M363.1 209.3l-.4 .7M363.1 209.3h-1v1M363.1 211.1l.4 .4M363.1 209.3h.2l.2 .8"/>
<path d="M363.1 209.2v.1M363.1 210.5l.1 .1M363.1 210.4l.2-1.1-.3 1.1M363.1 210.4v.1M363.1 210.4h.1M363.1 210.5h.1M363.1 210.5v.1M363.1 210.8l.4 .2M363.1 214.4h-1.6M363.1 210.8l.4 .6M363.1 214.3v.1M363.1 215v.4v-.3"/>
<path d="M363.1 215v.1M363.1 215l-.1 .1h.1M363.1 215.6l-.1 .1M363.2 209.2l-.3 .9-.2-.1M363.2 214.8h.1zM363.2 210.4l.1 .2M363.2 214.5l.1 .2M363.3 210.4l.1 .2M363.3 214.7l-.3 .1M363.3 214.7h.1M363.3 215.6v.1zM363.3 214.7l.2-.1z"/>
<path d="M363.3 210.6h.1M363.3 209.2l.2 .1zM363.3 210.6h-.1M363.3 209.3l.2 .3M363.3 209.3h.1M363.3 215.4l-.2 .2M363.3 209.1l-1.2 .1M363.3 210.1l-.1 .3zM363.3 209.3h.2M363.3 215.6v.2M363.3 210.6v.1M363.4 210.6h-.1"/>
<path d="M363.4 211.5l.1-.1v2.4M363.4 213.7l.1 .1M363.5 209.6v.5M363.5 210.1v.4M363.5 213.8l-.4 .4M363.5 209.3h.1M363.5 209.6h.1M363.5 213.9l-.4 .4M363.5 213.9h.1M363.5 211.4h.1M363.5 214.8l-.4 .8M363.5 215.5l-.2 .1"/>
<path d="M363.5 215.7l-.1 .1M363.5 214.4l-.5 .4M363.5 214.3l-.4 .1M363.5 211.6h3.1M363.5 209.5v.1M366.6 208.9h22.9M366.6 212h9M375.6 215.6h.3M375.9 212h11.8M387.5 213.6h.2M387.5 213.9h.2M387.7 215.6h.3"/>
<path d="M388 212h2.9M388 213.3h.3M388 214.6h.3M389.4 208.3h.1M389.4 208.2h.1M393.4 211.6h.3M393.7 209.8h.6M393.7 208.2l.7 .1M36.5 225.4l.1 .2 .4 .1M36.5 225.3l.4 .4M37.3 225v.7M37.7 225.5h2.3"/>
<path d="M40.3 225v.7M41.1 225.4l-.1 .2-.4 .1M41.1 225.3l-.4 .4M57.4 225.4l.2 .3h.3M57.4 225.3l.4 .4M58.2 225v.7M58.6 225.5h2.3M61.3 225v.7M62.1 225.4l-.2 .3h-.3M62.1 225.3l-.5 .4M78.4 225.4l.1 .3h.4M78.4 225.3l.4 .4"/>
<path d="M79.2 225v.7M79.5 225.5h2.4M82.2 225v.7M83 225.4l-.2 .3h-.3M83 225.3l-.4 .4M99.3 225.4l.1 .2 .4 .1M99.3 225.3l.4 .4M100.1 225v.7M100.5 225.5h2.3M103.2 225v.7M103.9 225.4l-.1 .2-.4 .1M103.9 225.3l-.4 .4"/>
<path d="M120.3 225.4l.1 .3h.4M120.3 225.3l.4 .4M121 225v.7M121.4 225.5h2.3M124.1 225v.7M124.9 225.4l-.2 .3h-.3M124.9 225.3l-.4 .4M141.2 225.3l.5 .4h-.3l-.2-.3M142 225v.7M142.4 225.5h2.3M145.1 225v.7M145.8 225.4l-.1 .3h-.4"/>
<path d="M145.8 225.3l-.4 .4M162.1 225.4l.1 .2 .4 .1M162.1 225.3l.5 .4M162.9 225v.7M163.3 225.5h2.3M166 225v.7M166.8 225.4l-.1 .2-.4 .1M166.8 225.3l-.5 .4M183.1 225.4l.1 .2 .4 .1M183.1 225.3l.4 .4M183.9 225v.7M184.2 225.5h2.3"/>
<path d="M186.9 225v.7M187.7 225.4l-.2 .3h-.3M187.7 225.3l-.4 .4M204 225.4l.2 .3h.3M204 225.3l.4 .4M204.8 225v.7M205.2 225.5h2.3M207.9 225v.7M208.6 225.4l-.1 .3h-.3M208.6 225.3l-.4 .4M225 225.4l.2 .3h.3M225 225.3l.4 .4"/>
<path d="M225.7 225v.7M226.1 225.5h2.3M228.8 225v.7M229.6 225.4l-.1 .2-.4 .1M229.6 225.3l-.4 .4M247.8 224.6h-.1M247.9 224.6v.2M250 224.8v.3M250.5 224.6v.2M250.6 224.6h.1"/>
<circle cx="39.6" cy="112.1" r=".07"/>
<circle cx="331" cy="112" r=".08"/>
</g>
<!-- layer: Visible (ISO) -->
<g fill="#000">
<circle cx="36.5" cy="109.2" r=".25"/>
<circle cx="329" cy="111.4" r=".25"/>
<circle cx="363.5" cy="111.4" r=".25"/>
<circle cx="388.5" cy="110.9" r=".25"/>
<circle cx="388.7" cy="110.9" r=".25"/>
<circle cx="388.7" cy="110.2" r=".25"/>
<circle cx="254" cy="197.8" r=".25"/>
<circle cx="301.2" cy="212.4" r=".25"/>
<circle cx="303.8" cy="213.5" r=".25"/>
<circle cx="391.3" cy="212.4" r=".25"/>
</g>
<!-- layer: Visible Narrow (ISO) -->
<g fill="#000">
<circle cx="329.5" cy="111" r=".18"/>
<circle cx="330.9" cy="111" r=".18"/>
<circle cx="331.1" cy="111.2" r=".18"/>
<circle cx="331.1" cy="112" r=".18"/>
<circle cx="361.4" cy="112" r=".18"/>
<circle cx="361.4" cy="111.2" r=".18"/>
<circle cx="361.6" cy="111" r=".18"/>
<circle cx="363.1" cy="111" r=".18"/>
<circle cx="301.2" cy="212.4" r=".18"/>
<circle cx="303" cy="208.7" r=".18"/>
<circle cx="329.1" cy="209.3" r=".18"/>
<circle cx="329.2" cy="209.2" r=".18"/>
<circle cx="329.2" cy="209.3" r=".18"/>
<circle cx="329.3" cy="210.6" r=".18"/>
<circle cx="329.5" cy="214.2" r=".18"/>
<circle cx="329.5" cy="211.1" r=".18"/>
<circle cx="330.6" cy="211.1" r=".18"/>
<circle cx="330.9" cy="214.2" r=".18"/>
<circle cx="361.6" cy="214.2" r=".18"/>
<circle cx="362" cy="211.1" r=".18"/>
<circle cx="363.1" cy="214.2" r=".18"/>
<circle cx="363.1" cy="211.1" r=".18"/>
<circle cx="363.2" cy="210.6" r=".18"/>
<circle cx="363.3" cy="209.2" r=".18"/>
<circle cx="389.5" cy="208.7" r=".18"/>
<circle cx="391.3" cy="212.4" r=".18"/>
</g>
<!-- layer: Hatch (ISO) -->
<g fill="#000">
<path d="M0 0h10v5h-5v5h-5z" fill-rule="evenodd"/>
<path d="M410 0h10v10h-5v-5h-5z" fill-rule="evenodd"/>
<path d="M0 287h5v5h5v5h-10z" fill-rule="evenodd"/>
<path d="M410 292h5v-5h5v10h-10z" fill-rule="evenodd"/>
</g>
<g fill="none" stroke="#f00" stroke-width=".36">
<path d="M279.6 33.3v5.6M279.6 39.8v1M279.6 36.1h2.5M279.6 41.7v5.6M279.6 48.2v1M279.6 50.1v5.6M279.6 56.5v1.1M279.6 58.5v5.5M279.6 64.9v1.1M279.6 66.9v5.5M279.6 73.3v1M279.6 75.2v5.6"/>
<path d="M279.6 81.7v1M279.6 83.6v5.6M279.6 90.1v1M279.6 92v5.6M279.6 98.4v1.1M279.6 100.4v5.5M279.6 106.8v1.1M279.6 108.7v5.6M279.6 115.2v1M279.6 117.1v5.6"/>
</g>
<path d="M279.6 33.3v5.6M279.6 117.1v5.6" fill="none" stroke="#f00" stroke-width=".7"/>
<path d="M279.6 36.1l2.5-.5v1z" fill="#f00"/>
<path d="M279.6 36.1l2.5-.5v1zM282.1 36.1h3.2M279.6 119.9h2.5" fill="none" stroke="#f00" stroke-width=".36"/>
<path d="M279.6 119.9l2.5-.5v1z" fill="#f00"/>
<path d="M279.6 119.9l2.5-.5v1zM282.1 119.9h3.2" fill="none" stroke="#f00" stroke-width=".36"/>
<!-- layer: Border (ISO) -->
<g fill="none" stroke="#000" stroke-width=".7">
<path d="M0 0h10v5h-5v5h-5zM15 5h400v287h-400zM20 10h390v277h-390zM52.5 5v5M105 5v5M157.5 5v5M212.1 5h5.8l-2.9 5zM215 0v10M262.5 5v5M288 10h122M315 5v5M367.5 5v5"/>
<path d="M410 0h10v10h-5v-5h-5zM420 0h-420v297h420h-10v-5h5v-5h5M15 49.5h5M410 49.5h5M15 99h5M410 99h5M10 148.5h10M15 145.7l5 2.8-5 2.9zM410 148.5l5-2.8v5.7zM410 148.5h10M15 198h5M410 198h5"/>
<path d="M15 247.5h5M410 247.5h5M0 287h5v5h5v5h-10zM52.5 287v5M105 287v5M157.5 287v5M215 287l2.9 5h-5.8zM215 287v10M262.5 287v5M315 287v5M367.5 287v5"/>
</g>
<!-- layer: Title (ISO) -->
<g fill="none" stroke="#000" stroke-width=".51">
<path d="M230 234.5h130v12.5h-130zM360 234.5h50v12.5h-50zM230 247h38v10h-38zM305 247v40M322 247v10M339 247v10M360 247v40M399 257v10M410 257v-10h-142v40M230 267h180M268 277h37M360 277h50"/>
<path d="M367 277v10M391 277v10M399 277v10"/>
</g>
<g fill="none" stroke="#f00" stroke-width=".3">
<path d="M341 252h2.4M344 252h.1M344.6 252h2.4M349 252h1.8M351.2 252h.1M351.7 252h3.6M353.5 247.5v1.8M353.5 249.8h.1M353.5 250.3v3.5M353.5 254.3h.1M353.5 254.8v1.7M355.7 252h.1"/>
<path d="M356.2 252h1.8"/>
</g>
<g fill="none" stroke="#000" stroke-width=".59">
<path d="M230 257h180v30h-180zM342 250l4-1.5v7l-4-1.5z"/>
<circle cx="353.5" cy="252" r="3.5"/>
<circle cx="353.5" cy="252" r="2"/>
</g>
<path d="M232 237.4h1.5" fill="none" stroke="#000" stroke-width=".29"/>
<!-- layer: Dimension (ISO) -->
<g fill="none" stroke="#000" stroke-width=".29">
<path d="M36.1 19.9v84.3M259.4 19.9v30.7M36.1 35.1l2.5-.5v1zM36.1 23.1l2.5-.5v1zM36.1 35.1h222.3M36.1 23.1h223.3M245.2 34.6l2.4 .5-2.4 .5zM247.6 35.1l2.5-.5v1zM247.6 31.9v13.5M255.9 34.6l2.5 .5-2.5 .5zM256.9 22.6l2.5 .5-2.5 .5zM258.4 31.9v20.5h1.3"/>
<path d="M297.8 29.1l2.5-.5v1zM297.8 29.1h96.9M297.8 26v78.7M299.1 36.8l2.5-.5v1zM299.1 36.8h94.3M299.1 33.7v11.6M390.9 36.3l2.5 .5-2.5 .5zM392.2 28.6l2.5 .5-2.5 .5zM393.4 33.7v11.6M394.7 26v78.6M215.8 45.2h32.2M218.9 45.2l.5 2.5h-1z"/>
<path d="M218.9 45.2v58.4M255.3 54l2.3-1-1.8 1.8zM257.8 51.8a.96 .96 0 0 0-.1 1.3 .96 .96 0 0 0 1.4 0 .96 .96 0 0 0 0-1.3M259.2 51.9l-5.7 3.9M259.4 52v.4M260.2 52.4h12.4M261 50.1l.6 .8-2.4 1zM261.3 50.5l-2.1 1.4M269.4 52.4l.5 2.5h-1zM269.4 52.4v60.4M273.8 42l-14.6 9.9M235 79v24.8"/>
<path d="M226.4 89.6h20.5M229.5 89.6l.5 2.5h-1zM229.5 89.6v14M235 82.1l2.5-.5v1zM235 82.1h12.6M245.2 81.6l2.4 .5-2.4 .5zM35.2 115.5l2.2-1.3-1.5 2zM37.4 114.2l-13.6 12.6M37.4 114.2l-1.9 1.7M39.6 115.2h175.8M41.7 112.8h.9M43.3 108l.7 .7-2.1 1.3z"/>
<path d="M45.5 106.6l-8.1 7.6M218.4 101.1h1l-.5 2.5zM220.6 115.2h3.9M220.8 110.3h1l-.5 2.5zM221.3 115.2l.5 2.5h-1zM221.3 107.8v12.3M229 101.1h1l-.5 2.5zM250.1 112.8h22.5M268.9 110.3h1l-.5 2.5zM305.1 115.2v13.1M316.3 115.2v19.1M325.9 112.7v15.6"/>
<path d="M366.6 112.6v15.7M376.3 115.2v19.1M305.1 125.1l2.5-.4v1zM305.1 125.1h11.2M313.8 124.7l2.5 .4-2.5 .6zM316.3 131.2l2.4-.6v1.1zM316.3 131.2h60M325.9 125.1l2.5-.4v1zM325.9 125.1h40.7M364.1 124.7l2.5 .4-2.5 .6zM373.8 130.6l2.5 .6-2.5 .5z"/>
</g>
<g fill="#000">
<path d="M36.1 35.1l2.5-.5v1zM36.1 23.1l2.5-.5v1zM245.2 34.6l2.4 .5-2.4 .5zM247.6 35.1l2.5-.5v1zM255.9 34.6l2.5 .5-2.5 .5zM256.9 22.6l2.5 .5-2.5 .5zM297.8 29.1l2.5-.5v1zM299.1 36.8l2.5-.5v1zM390.9 36.3l2.5 .5-2.5 .5zM392.2 28.6l2.5 .5-2.5 .5zM218.9 45.2l.5 2.5h-1zM255.3 54l2.3-1-1.8 1.8z"/>
<path d="M261 50.1l.6 .8-2.4 1zM269.4 52.4l.5 2.5h-1zM229.5 89.6l.5 2.5h-1zM235 82.1l2.5-.5v1zM245.2 81.6l2.4 .5-2.4 .5zM35.2 115.5l2.2-1.3-1.5 2zM43.3 108l.7 .7-2.1 1.3zM218.4 101.1h1l-.5 2.5zM220.8 110.3h1l-.5 2.5zM221.3 115.2l.5 2.5h-1zM229 101.1h1l-.5 2.5zM268.9 110.3h1l-.5 2.5z"/>
<path d="M305.1 125.1l2.5-.4v1zM313.8 124.7l2.5 .4-2.5 .6zM316.3 131.2l2.4-.6v1.1zM325.9 125.1l2.5-.4v1zM364.1 124.7l2.5 .4-2.5 .6zM373.8 130.6l2.5 .6-2.5 .5z"/>
</g>
<!-- layer: Symbol (ISO) -->
<path d="M225 105.4l2.1 1.4-.7 .7zM225 105.4l17.5 16.8h2.5" fill="none" stroke="#000" stroke-width=".29"/>
<path d="M225 105.4l2.1 1.4-.7 .7z" fill="#000"/>
<g font-size="7.2" fill="#f00">
<text x="288.8" y="38.7">A</text>
<text x="288.8" y="122.5">A</text>
</g>
<g font-size="5.8">
<text x="367.1" y="242">Базова ABPL</text>
<text x="326.3" y="280.5">ABPL</text>
</g>
<g font-size="5.6">
<text x="15.9" y="26.8">A</text>
<text x="410.4" y="26.8">A</text>
<text x="15.9" y="76.3">B</text>
<text x="410.4" y="76.3">B</text>
<text x="15.6" y="125.8">C</text>
<text x="410.4" y="125.8">C</text>
<text x="15.6" y="175.3">D</text>
<text x="410.4" y="175.3">D</text>
<text x="15.9" y="224.8">E</text>
<text x="410.4" y="224.8">E</text>
<text x="16.2" y="274.3">F</text>
<text x="410.4" y="274.3">F</text>
</g>
<text font-size="5.1" fill="#f00" x="332.7" y="144.7">A ( 1 : 26 )</text>
<g font-size="5.1">
<text x="232" y="232.5">Bemerkungen:</text>
<text x="307.1" y="255.6">1 : 26</text>
<text x="307" y="265.7">Technische Zeichnung</text>
<text x="361" y="265.6">Eingetragen</text>
<text x="400" y="265.6">A3</text>
<text x="270" y="275.5">Д.Павлов</text>
<text x="361" y="273.8">ABPL</text>
<text x="270" y="285.7">D.Pavlov</text>
</g>
<g font-size="4.8">
<text x="24.9" y="9.6">1</text>
<text x="77.4" y="9.6">2</text>
<text x="129.9" y="9.6">3</text>
<text x="182.4" y="9.6">4</text>
<text x="234.9" y="9.6">5</text>
<text x="287.4" y="9.6">6</text>
<text x="339.9" y="9.6">7</text>
<text x="392.4" y="9.6">8</text>
<text x="118.4" y="21.5">5805</text>
<text x="341" y="27.5">2519</text>
<text x="136.6" y="33.5">5500</text>
<text x="249.1" y="33.5">280</text>
<text x="341" y="35.2">2450</text>
<text x="217.3" y="79.6" transform="rotate(-90 217.3 79.6)">1520</text>
<text x="237.4" y="80.5">330</text>
<text x="267.8" y="87.9" transform="rotate(-90 267.8 87.9)">1570</text>
<text x="227.9" y="100.5" transform="rotate(-90 227.9 100.5)">365</text>
<text x="219.7" y="116.6" transform="rotate(-90 219.7 116.6)">61</text>
<text x="245.8" y="123.5">7000kg.</text>
<text x="306.7" y="123.6">290</text>
<text x="341" y="123.6">1060</text>
<text x="341" y="129.5">1560</text>
<text x="273.7" y="252.6">ISO 2768-m</text>
<text x="232" y="261.7">Realmet MCC</text>
<text x="24.9" y="290.9">1</text>
<text x="77.4" y="291">2</text>
<text x="129.9" y="291">3</text>
<text x="182.4" y="290.9">4</text>
<text x="234.9" y="290.9">5</text>
<text x="287.4" y="291">6</text>
<text x="339.9" y="290.9">7</text>
<text x="392.4" y="291">8</text>
</g>
<g font-size="4.6">
<text x="264.2" y="45.6" transform="rotate(-34 264.2 45.6)">⌀50</text>
<text x="22.7" y="124.5" transform="rotate(-43 22.7 124.5)">⌀159</text>
</g>
<g font-size="3.6">
<text x="327.6" y="254.6">N/A</text>
<text x="232" y="265.2">Innovation group LTD.</text>
<text x="368" y="284.6">28.11.2024 г.</text>
<text x="392" y="284.5">DE</text>
<text x="400" y="284.6">1</text>
</g>
<g font-size="2.9">
<text x="308.4" y="251.1">Maßstab</text>
<text x="326.7" y="251">Masse</text>
<text x="361" y="250.1">Material:</text>
<text x="270" y="260.1">Technische Parameter:</text>
<text x="307" y="260.1">Inhalt des Dokumentеs</text>
<text x="361" y="260.1">Status des Dokumentes</text>
<text x="400" y="260">Format</text>
<text x="270" y="270.1">Bearbeiter:</text>
<text x="307" y="270.1">Name des Produktes</text>
<text x="270" y="280.1">Bestätigt von:</text>
<text x="361" y="280.5">Ände</text>
<text x="367.2" y="280.5">rErstellungsdatum</text>
<text x="392" y="280.1">SprachBlatt</text>
<text x="400.3" y="280.1">e</text>
<text x="361" y="283.8">ung</text>
</g>
<text font-size="2.8" x="361" y="237.6">Best.Nr/ Seriennr.</text>
</svg>
